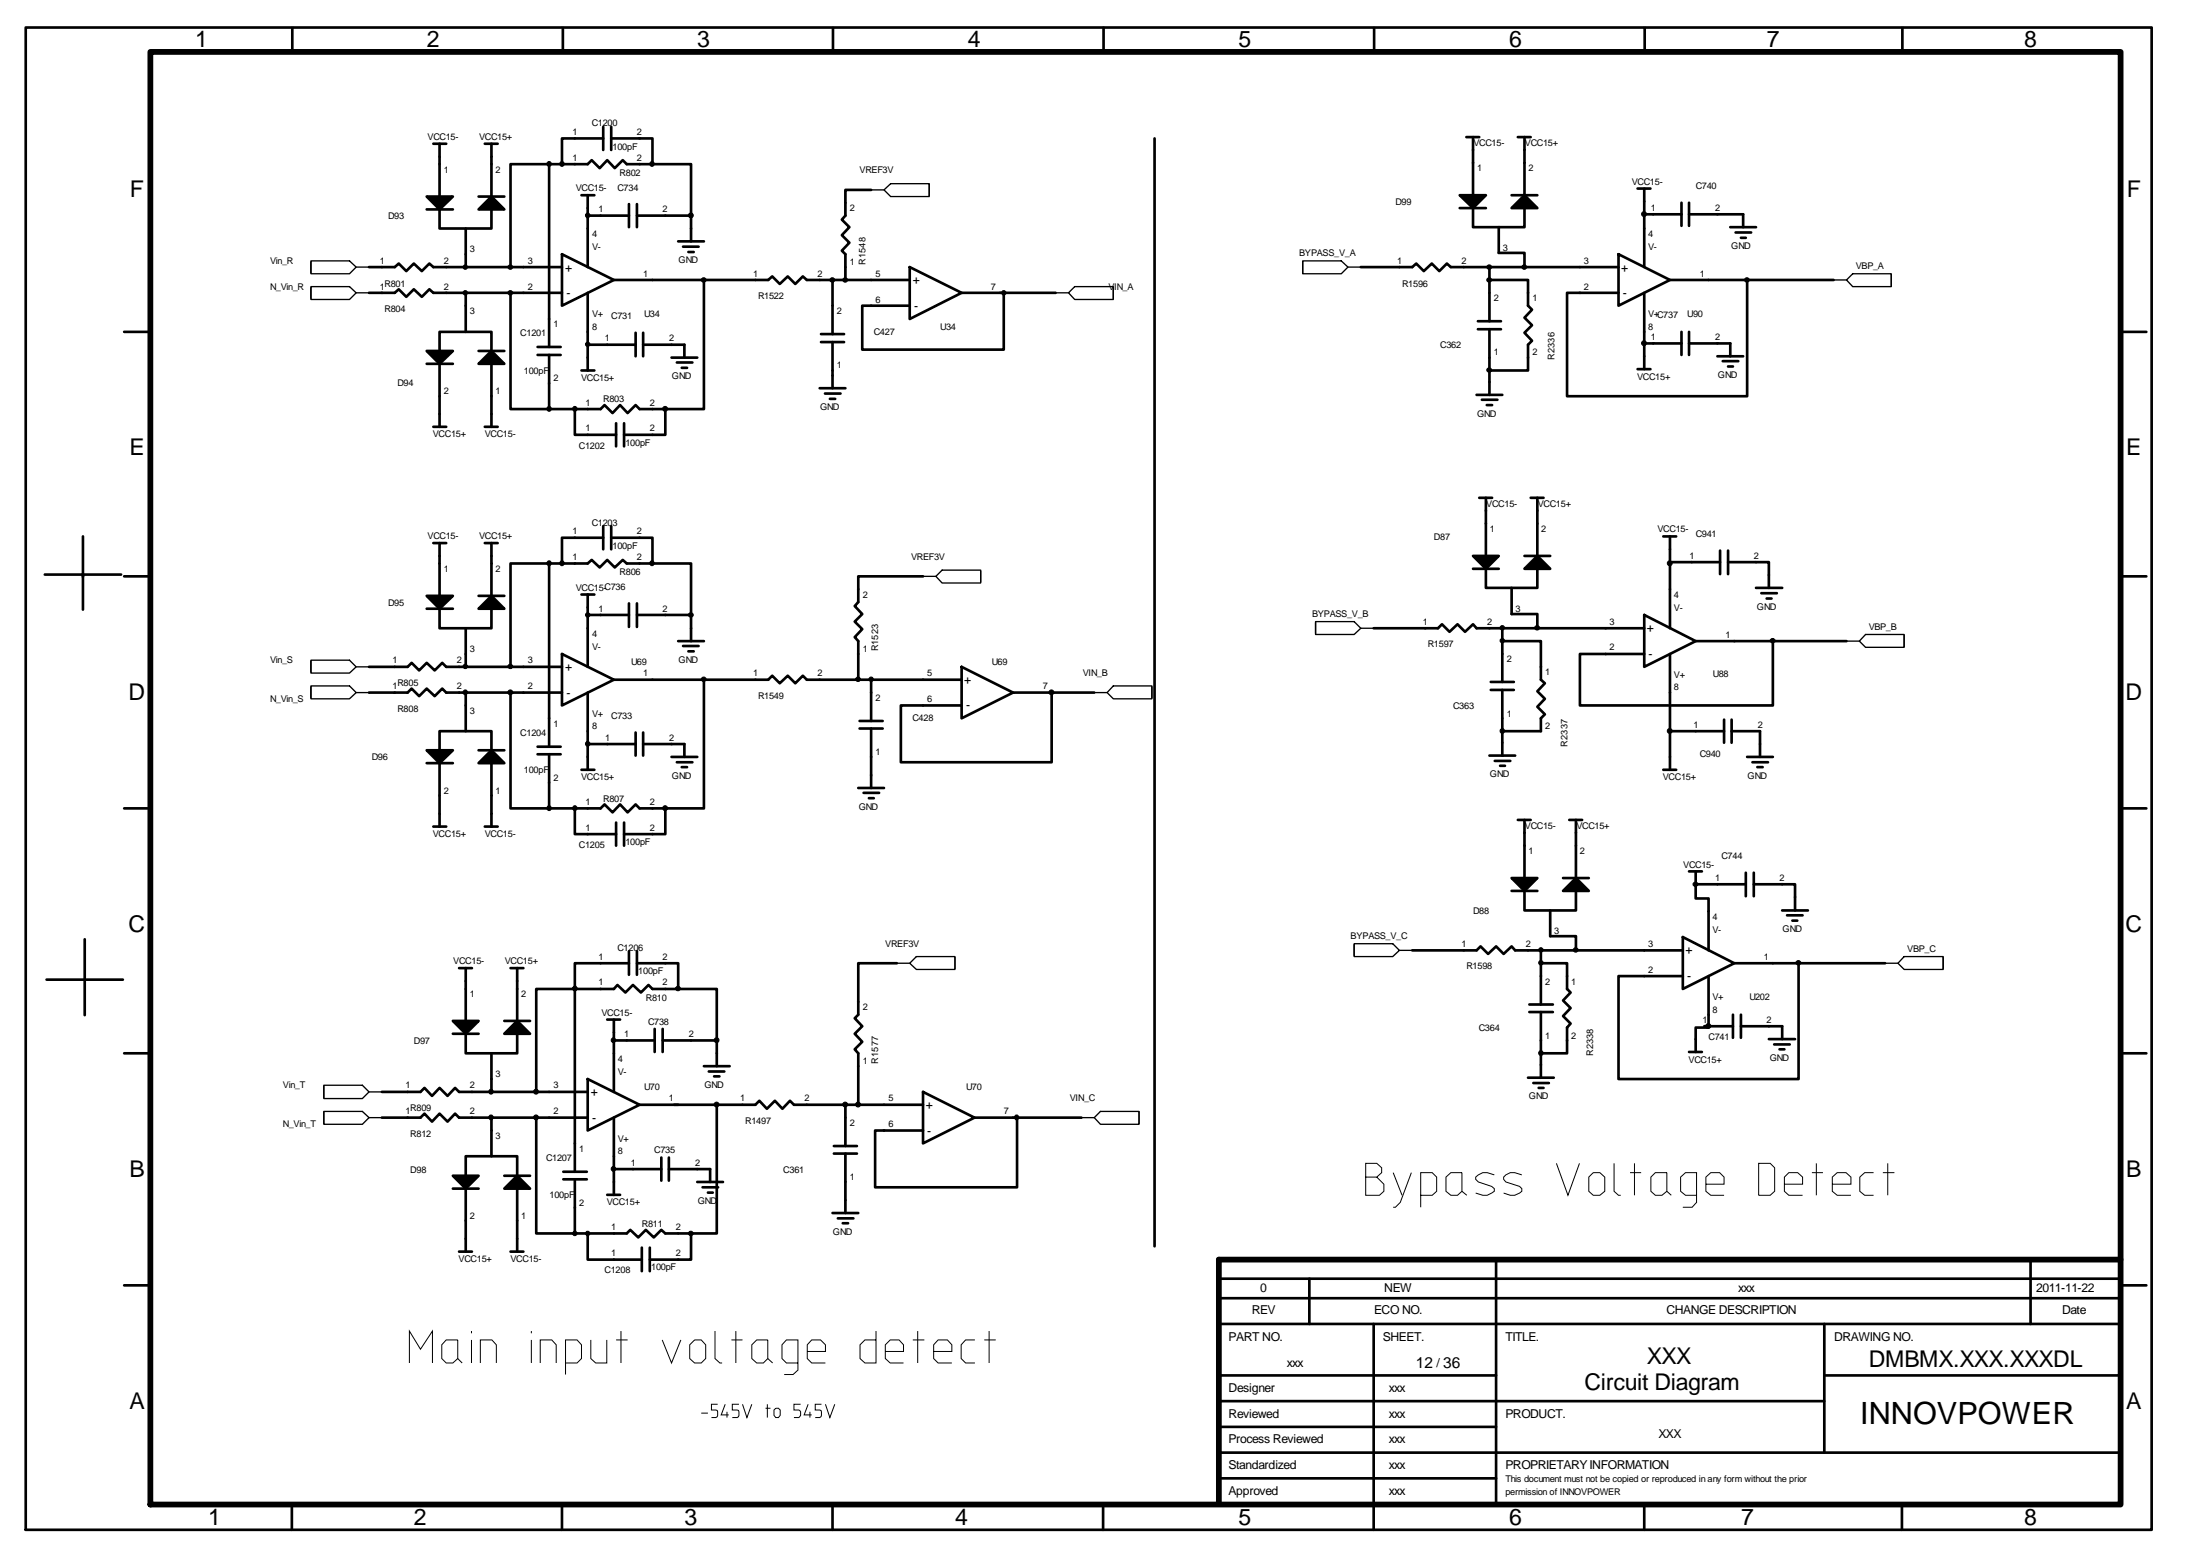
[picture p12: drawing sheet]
<svg xmlns="http://www.w3.org/2000/svg" width="420mm" height="297mm" viewBox="0 0 420 297" stroke-linecap="round" stroke-linejoin="round" font-family="sans-serif">
<g fill="none" stroke="#000" stroke-width=".51">
<path d="M4.9 5.2h405.8v286.7h-405.8zM55.8 5.3v4.4M107.4 5.3v4.4M159 5.3v4.4M210.7 5.3v4.4M262.3 5.3v4.4M313.9 5.3v4.4M363.1 5.3v4.4M81.4 40h5M82.7 27.4h2.5M83.9 40v3.6h9.9v-3.6M83.9 27.4v10.1"/>
<path d="M91.4 37.5h4.9M92.5 27.4h2.5M93.8 27.4v10.1M104.8 31.3v34.9M111 37.3h2.5M112.2 37.3v13.7M115.1 26.4h-7.8v4.9M115.1 24.2v4.4M116.7 26.4h7.8v4.9M116.7 24.2v4.4M120.1 38.9v4.4M121.6 38.9v4.4"/>
<path d="M166.3 36.2h-4.9v4.9l-.7 .8 1.4 1.4-1.4 1.6 1.4 1.4-1.4 1.5 .7 .7v4.9M220.4 26.4v211.4M278.6 39.7h5M279.9 26.2h2.5M281.2 39.7v3.6h9.8v-3.6M281.2 26.2v11.1M288.5 37.3h5M289.7 26.2h2.5M291 26.2v11.1M312.6 36h2.4M313.9 36v15M321 38.7v4.4"/>
<path d="M322.4 38.7v4.4M70.4 51h5l.7-.7 1.5 1.4 1.4-1.4 1.5 1.4 1.5-1.4 .7 .7h24.6M70.4 55.9h5l.7-.7 1.5 1.4 1.4-1.4 1.5 1.4 1.5-1.4 .7 .7h24.6M88.9 43.6v7.4M88.9 55.9v7.4M107.3 48.5l9.9 4.9-9.9 4.9zM112.2 55.9v14.8M112.2 41.1h7.9M117.2 53.4h29.4l.8-.7 1.4 1.5 1.6-1.5 1.4 1.5 1.4-1.5 .8 .7h4.9v10.4M121.6 41.1h10.3M129.5 46.1h4.9M130.4 47.1h2.9"/>
<path d="M131.4 48.1h1M131.9 46.1v-14.8h-12.3l-.7-.7-1.6 1.5-1.4-1.5-1.4 1.5-1.6-1.5-.7 .7h-14.7v19.7M134.4 53.4v24.7h-12.3l-.8-.8-1.5 1.5-1.4-1.5-1.5 1.5-1.5-1.5-.8 .8h-17.1v-22.2M158.9 53.4h14.8M173.7 51l9.9 4.9-9.9 5zM183.6 55.9h17.9M191.6 55.9v10.8h-27v-8.4h9.1M259.8 51h9.8l.7-.7 1.5 1.4 1.5-1.4 1.4 1.4 1.5-1.4 .7 .7h32M284.3 53.4h7.4v4.9l.7 .8-1.4 1.5 1.4 1.5-1.4 1.4 1.4 1.5-.7 .8v4.9h-7.4M284.3 51v10.3M286.1 43.3v5h4.9v2.7M308.9 48.5l9.9 4.9-9.9 4.9z"/>
<path d="M313.9 40.9h7.1M313.9 55.9v14.5M318.8 53.4h31.2M322.4 40.9h10.3v2.4M330.3 43.3h4.9M331.3 44.4h3M332.3 45.4h.9M333.5 53.4v22.2h-34.4v-19.7h9.8M23.7 63.3h4.9M81.4 69.4h5M83.9 67v-3.7h9.9v3.7M83.9 69.4v12"/>
<path d="M91.4 67h4.9M93.8 69.4v12M102.6 66.2h4.4M102.6 67.7h4.4M104.8 67.7v10.4M109.7 78.1v4.9h7.9M111 70.7h2.5M112.2 65.8h9.1M121.3 63.5v4.5M122.8 65.8h7.8v2.4M122.8 63.5v4.5M127 78.1v4.9h-7.9"/>
<path d="M128.2 68.2h4.9M129.2 69.2h3M130.1 70.2h1M156.5 74.1h4.9M156.7 65.3h4.4M156.7 63.8h4.4M157.5 75.1h2.9M158.4 76.1h1M158.9 65.3v8.8M281.9 75.4h4.9M282.1 62.8h4.4M282.1 61.3h4.4"/>
<path d="M282.9 76.3h2.9M283.8 77.3h1M284.3 62.8v12.6M312.6 70.4h2.4M313.9 65.5h7.1M321 63.3v4.4M322.4 65.5h7.9v2.5M322.4 63.3v4.4M327.8 68h4.9M328.8 68.9h3M329.9 69.9h.9M404.8 63.3h4.9"/>
<path d="M82.7 81.4h2.5M92.5 81.4h2.5M117.6 80.8v4.4M119.1 80.8v4.4M282.4 95h2.4M283.6 95v11.1M292.2 95h2.4M293.5 95v11.1M8.6 109.6h14.5M15.8 102.4v13.9M23.7 110h4.9M81.4 116.2h5"/>
<path d="M82.7 103.6h2.5M83.9 116.2v3.7h9.9v-3.7M83.9 103.6v10.1M88.9 119.9v7.4M91.4 113.7h4.9M92.5 103.6h2.5M93.8 103.6v10.1M104.8 107.5v35M111 113.5h2.5M112.2 113.5v13.8M112.2 117.3h7.9M115.1 102.6h-7.8v4.9"/>
<path d="M115.1 100.4v4.4M116.7 102.6h7.8v4.9M116.7 100.4v4.4M120.1 115.1v4.5M121.6 117.3h10.3M121.6 115.1v4.5M176.2 110h-12.4v4.9l-.6 .8 1.4 1.5-1.4 1.4 1.4 1.5-1.4 1.5 .6 .7v7.4M262.2 119.9h12.3l.8-.8 1.4 1.5 1.5-1.5 1.5 1.5 1.5-1.5 .7 .8h32M281.2 108.5h4.9M283.6 108.5v3.7h9.9v-3.7M286.8 119.9v10.2M288.5 112.2v5h5v2.7"/>
<path d="M291 106.1h4.9M313.9 117.3l9.8 5-9.8 5zM317.5 102.4h2.5M318.8 102.4v5.1M328.3 107.3h-9.5v12.6M328.3 105.1v4.5M329.9 107.3h7.8v4.9M329.9 105.1v4.5M335.2 112.2h5M336.2 113.2h3M337.2 114.2h1M404.8 110h4.9"/>
<path d="M70.4 127.3h7.4l.8-.8 1.4 1.4 1.4-1.4 1.6 1.4 1.4-1.4 .8 .8h22.1M70.4 132.2h7.4l.8-.8 1.4 1.4 1.4-1.4 1.6 1.4 1.4-1.4 .8 .8h22.1M88.9 132.2v7.3M107.3 124.8l9.9 4.9-9.9 4.9zM112.2 132.2v14.7M117.2 129.7h29.4l.8-.8 1.4 1.5 1.6-1.5 1.4 1.5 1.4-1.5 .8 .8h29.6M121.3 139.8v4.4M122.8 139.8v4.4M129.5 122.3h4.9M130.4 123.3h2.9M131.4 124.3h1M131.9 122.3v-14.8h-12.3l-.7-.7-1.6 1.5-1.4-1.5-1.4 1.5-1.6-1.5-.7 .7h-14.7v19.8"/>
<path d="M134.4 129.7v24.6h-12.3l-.8-.8-1.5 1.5-1.4-1.5-1.5 1.5-1.5-1.5-.8 .8h-17.1v-22.1M164.1 139h4.4M164.1 137.6h4.4M166.3 129.7v7.9M166.3 139v11.4M183.6 127.3l9.8 4.9-9.8 4.9zM193.4 132.2h15.5M200.7 132.2v13.3h-28.7v-10.9h11.6M284.6 131.7h4.4M284.6 130.1h4.4M286.8 122.3h7.3v7.4l.8 .7-1.4 1.5 1.4 1.4-1.4 1.6 1.4 1.4-.8 .8v2.4h-7.3M286.8 131.7v12.5"/>
<path d="M318.8 139.5h10.3M318.8 124.8v22.1M323.7 122.3h28.8M329.1 137.3v4.4M330.5 139.5h5.5v4.9M330.5 137.3v4.4M338.4 122.3v12.3h-36.8v-9.8h12.3M23.7 154.3h4.9M81.4 145.6h5M82.7 157.7h2.5M83.9 143.2v-3.7h9.9v3.7M83.9 145.6v12.1"/>
<path d="M91.4 143.2h4.9M92.5 157.7h2.5M93.8 145.6v12.1M102.6 142.5h4.4M102.6 143.9h4.4M104.8 143.9v10.4M109.7 154.3v4.9h7.9M111 146.9h2.5M112.2 142h9.1M117.6 157v4.4M119.1 157v4.4M122.8 142h7.8v2.4"/>
<path d="M127 154.3v4.9h-7.9M128.2 144.4h4.9M129.2 145.5h3M130.1 146.4h1M163.8 150.4h4.9M164.8 151.3h3M165.9 152.3h.9M284.3 144.2h4.9M285.3 145.2h3M286.3 146.1h1M289.7 156.5h2.5M291 156.5v11.1"/>
<path d="M299.6 156.5h2.4M300.8 156.5v11.1M317.5 146.9h2.5M333.5 144.4h4.9M334.5 145.5h3M335.4 146.4h1.1M404.8 154.3h4.9M16.2 179.2v14.5M288.5 170h5M291 170v3.7h9.8v-3.7M295.9 173.7v4.9h4.9v2.8M298.4 167.6h4.9"/>
<path d="M321.2 178.8l9.8 5-9.8 4.9zM322.4 166.3h2.5M323.7 168.7v2.7h2.4v10M323.7 168.7h9.5M323.7 166.3v2.4M333.2 166.5v4.5M334.8 168.7h7.8v5M334.8 166.5v4.5M340.2 173.7h4.9M341.1 174.7h3M342.1 175.7h1M8.9 186.9h14.6"/>
<path d="M86.4 197.3h5M87.6 184.7h2.5M88.9 197.3v3.7h9.8v-3.7M88.9 184.7v10.1M96.3 194.8h4.9M97.5 184.7h2.4M98.7 184.7v10.1M115.9 194.6h2.5M117.2 198.5h7.8M117.2 194.6v13.8M120.1 183.8h-10.4v39.8M120.1 181.5v4.5"/>
<path d="M121.6 183.8h7.9v4.9M121.6 181.5v4.5M125 196.3v4.4M126.5 198.5h10.3M126.5 196.3v4.4M171.2 183.8h-7.4v9.8l-.6 .7 1.4 1.5-1.4 1.5 1.4 1.5-1.4 1.4 .6 .8v9.8M269.6 181.4h12.3l.7-.8 1.5 1.4 1.5-1.4 1.4 1.4 1.5-1.4 .7 .8h32M291.9 193.1h4.5M291.9 191.7h4.5M294.1 183.8h5v4.9l.7 .7-1.4 1.5 1.4 1.5-1.4 1.5 1.4 1.4-.7 .8v4.9h-5M294.1 181.4v10.3M294.1 193.1v12.6"/>
<path d="M325.4 195.8h5.4M326.1 186.3v9.8h-2.4v4.6M330.8 193.6v4.4M331 183.8h28.8M332.3 195.8h7.9v2.5M332.3 193.6v4.4M337.7 198.3h4.9M338.7 199.3h2.9M343.3 183.8v22.1h-34.4v-19.6h12.3M23.7 201h4.9M72.9 208.4h7.4l.7-.8 1.5 1.5 1.4-1.5 1.5 1.5 1.5-1.5 .7 .8h24.6M72.9 213.3h7.4l.7-.8 1.5 1.5 1.4-1.5 1.5 1.5 1.5-1.5 .7 .8h24.6"/>
<path d="M93.8 201v7.4M93.8 213.3v7.3M112.2 205.9l9.9 4.9-9.9 4.9zM117.2 213.3v14.7M122.1 210.8h22.1l.7-.7 1.5 1.5 1.5-1.5 1.5 1.5 1.4-1.5 .8 .7h24.6M134.4 203.5h4.9M135.3 204.5h3M136.3 205.4h1M136.8 210.8v24.6h-9.8l-.8-.7-1.4 1.4-1.5-1.4-1.5 1.4-1.5-1.4-.7 .7h-17.2v-22.1M136.8 203.5v-14.8h-12.3l-.7-.7-1.5 1.4-1.5-1.4-1.4 1.4-1.5-1.4-.7 .7h-14.8v19.7M159.2 218.7h4.4M161.4 210.8v7.9"/>
<path d="M176.2 208.4l9.8 4.9-9.8 4.9zM186 213.3h20.4M194.1 213.3v13.3h-27.1v-10.9h9.2M291.7 205.7h4.9M292.7 206.7h3M293.7 207.6h.9M322.4 200.7h2.5M339.7 200.2h.9M404.8 201h4.9M86.4 226.8h5M87.6 238.8h2.5M88.9 224.4v-3.8h9.8v3.8"/>
<path d="M88.9 226.8v12M96.3 224.4h4.9M97.5 238.8h2.4M98.7 226.8v12M107.5 223.6h4.5M107.5 225h4.5M109.7 225v10.4M112.2 235.4v5h10.3M115.9 228h2.5M117.2 223.1h9M122.5 238.1v4.5M124 238.1v4.5"/>
<path d="M126.2 220.9v4.4M127.7 223.1h7.9v2.5M127.7 220.9v4.4M131.9 235.4v5h-7.9M133.1 225.6h4.9M134.1 226.6h3M135.1 227.6h1M158.9 231.5h4.9M159.2 220.1h4.4M159.9 232.5h3M160.9 233.4h1M161.4 220.1v11.4"/>
<path d="M23.7 245.3h4.9M232.7 252.6h172.1M232.7 247.7h172.1M232.7 244h172.1M249.9 244v8.6M262.2 252.6v39.3M285.6 240.4v46.6M348.2 252.6v24.6M387.6 240.4v12.2M404.8 245.3h4.9M232.7 277.2h172.1M232.7 262.5h52.9"/>
<path d="M232.7 267.4h115.5M232.7 272.3h52.9M348.2 262.5h56.6M55.7 287v4.9M107.3 287v4.9M158.9 287v4.9M210.6 287v4.9M232.7 282.1h52.9M313.9 287v4.9M363.1 287v4.9"/>
</g>
<g fill="#000" stroke="#000" stroke-width=".19">
<circle cx="104.8" cy="31.3" r=".45"/>
<circle cx="107.3" cy="31.3" r=".45"/>
<circle cx="124.4" cy="31.3" r=".45"/>
<circle cx="88.8" cy="55.9" r=".42"/>
<circle cx="88.8" cy="51" r=".42"/>
<circle cx="97.4" cy="55.9" r=".45"/>
<circle cx="97.4" cy="51" r=".45"/>
<circle cx="112.2" cy="41.1" r=".45"/>
<circle cx="131.9" cy="41.1" r=".47"/>
<circle cx="134.3" cy="53.4" r=".45"/>
<circle cx="158.9" cy="53.4" r=".45"/>
<circle cx="161.4" cy="53.4" r=".45"/>
<circle cx="191.6" cy="55.9" r=".42"/>
<circle cx="284.3" cy="51" r=".45"/>
<circle cx="284.3" cy="53.4" r=".45"/>
<circle cx="291" cy="51" r=".45"/>
<circle cx="313.8" cy="40.9" r=".47"/>
<circle cx="333.5" cy="53.4" r=".45"/>
<circle cx="104.8" cy="78" r=".45"/>
<circle cx="109.7" cy="78" r=".45"/>
<circle cx="112.2" cy="65.7" r=".42"/>
<circle cx="127" cy="78" r=".47"/>
<circle cx="284.3" cy="70.6" r=".45"/>
<circle cx="313.8" cy="65.5" r=".47"/>
<circle cx="104.8" cy="107.5" r=".45"/>
<circle cx="107.3" cy="107.5" r=".45"/>
<circle cx="112.2" cy="117.3" r=".42"/>
<circle cx="124.4" cy="107.5" r=".45"/>
<circle cx="131.9" cy="117.3" r=".45"/>
<circle cx="286.8" cy="119.8" r=".42"/>
<circle cx="293.4" cy="119.8" r=".45"/>
<circle cx="318.7" cy="107.5" r=".47"/>
<circle cx="88.8" cy="132.1" r=".45"/>
<circle cx="88.8" cy="127.2" r=".42"/>
<circle cx="97.4" cy="132.1" r=".47"/>
<circle cx="97.4" cy="127.2" r=".45"/>
<circle cx="134.3" cy="129.6" r=".45"/>
<circle cx="163.8" cy="129.6" r=".45"/>
<circle cx="166.3" cy="129.6" r=".42"/>
<circle cx="200.7" cy="132.1" r=".47"/>
<circle cx="286.7" cy="139.5" r=".45"/>
<circle cx="286.8" cy="122.3" r=".42"/>
<circle cx="318.7" cy="139.5" r=".47"/>
<circle cx="338.4" cy="122.3" r=".45"/>
<circle cx="104.8" cy="154.2" r=".45"/>
<circle cx="109.7" cy="154.2" r=".45"/>
<circle cx="112.2" cy="141.9" r=".45"/>
<circle cx="127" cy="154.2" r=".47"/>
<circle cx="323.7" cy="168.7" r=".45"/>
<circle cx="109.7" cy="188.6" r=".42"/>
<circle cx="117.1" cy="198.5" r=".45"/>
<circle cx="129.4" cy="188.6" r=".45"/>
<circle cx="136.8" cy="198.5" r=".47"/>
<circle cx="294.1" cy="181.3" r=".42"/>
<circle cx="294.1" cy="183.7" r=".42"/>
<circle cx="300.8" cy="181.3" r=".45"/>
<circle cx="326.1" cy="195.8" r=".47"/>
<circle cx="343.3" cy="183.7" r=".45"/>
<circle cx="93.7" cy="208.3" r=".45"/>
<circle cx="93.7" cy="213.2" r=".45"/>
<circle cx="102.3" cy="208.3" r=".47"/>
<circle cx="102.3" cy="213.2" r=".47"/>
<circle cx="136.8" cy="210.8" r=".47"/>
<circle cx="161.3" cy="210.8" r=".47"/>
<circle cx="163.8" cy="210.8" r=".47"/>
<circle cx="194" cy="213.2" r=".45"/>
<circle cx="294.1" cy="201" r=".45"/>
<circle cx="109.7" cy="235.4" r=".42"/>
<circle cx="112.2" cy="235.4" r=".42"/>
<circle cx="117.1" cy="223.1" r=".45"/>
<circle cx="131.9" cy="235.4" r=".45"/>
</g>
<g fill="none" stroke="#000" stroke-width=".25">
<path d="M166.3 36.2h2.4M168.7 36.2l1.3-1.1h7.4v2.4h-7.4zM177.4 35.1v2.2M59.4 54.7h7.3l1.3 1.2-1.3 1.2h-7.3zM59.4 49.8h7.3l1.3 1.2-1.3 1.2h-7.3zM59.4 50v2.1M59.4 54.9v2.1M68 55.9h2.4M68 51h2.4M201.5 55.9h2.5M205.1 54.7h7.4v2.4h-7.4l-1.1-1.2zM212.5 54.9v2.1"/>
<path d="M248.7 49.8h7.3l1.3 1.2-1.3 1.2h-7.3zM248.7 50v2.1M257.3 51h2.5M350 53.4h2.5M353.7 52.2h7.3v2.5h-7.3l-1.2-1.3zM361 52.4v2.1M176.2 110h2.4M179.8 108.8h7.4v2.5h-7.4l-1.2-1.3zM187.2 109v2.1M251.1 118.6h7.4l1.3 1.3-1.3 1.2h-7.4zM251.1 118.8v2.1M259.8 119.9h2.4"/>
<path d="M59.4 130.9h7.3l1.3 1.3-1.3 1.1h-7.3zM59.4 126h7.3l1.3 1.3-1.3 1.1h-7.3zM59.4 126.2v2.1M59.4 131.1v2.1M68 132.2h2.4M68 127.3h2.4M208.9 132.2h2.4M212.5 130.9h7.4v2.4h-7.4l-1.2-1.1zM219.9 131.1v2.1M352.5 122.3h2.4M356.1 121.1h7.4v2.4h-7.4l-1.2-1.2zM363.5 121.2v2.2"/>
<path d="M171.2 183.8h2.5M174.9 182.5h7.4v2.5h-7.4l-1.2-1.2zM182.3 182.7v2.1M258.5 180.1h7.4l1.2 1.3-1.2 1.1h-7.4zM258.5 180.3v2.1M267.1 181.4h2.5M359.8 183.8h2.5M363.5 182.5h7.4v2.5h-7.4l-1.2-1.2zM370.9 182.7v2.1M61.8 212.1h7.4l1.2 1.2-1.2 1.2h-7.4zM61.8 207.1h7.4l1.2 1.3-1.2 1.2h-7.4zM61.8 207.3v2.2"/>
<path d="M61.8 212.2v2.2M70.4 213.3h2.5M70.4 208.4h2.5M206.4 213.3h2.5M208.9 213.3l1.2-1.2h7.3v2.4h-7.3zM217.4 212.2v2.2"/>
</g>
<g fill="#000" stroke="#000" stroke-width=".51">
<path d="M81.4 37.5h5l-2.5 2.5zM93.8 37.5l2.5 2.5h-4.9zM278.6 37.3h5l-2.4 2.4zM291 37.3l2.5 2.4h-5zM81.4 67h5l-2.5 2.4zM91.4 69.4l2.4-2.4 2.5 2.4zM81.4 113.7h5l-2.5 2.5zM93.8 113.7l2.5 2.5h-4.9zM281.2 106.1h4.9l-2.5 2.4zM293.5 106.1l2.4 2.4h-4.9zM81.4 143.2h5l-2.5 2.4zM91.4 145.6l2.4-2.4 2.5 2.4z"/>
<path d="M288.5 167.6h5l-2.5 2.4zM300.8 167.6l2.5 2.4h-4.9zM86.4 194.8h5l-2.5 2.5zM98.7 194.8l2.5 2.5h-4.9zM86.4 224.4h5l-2.5 2.4zM98.7 224.4l2.5 2.4h-4.9z"/>
</g>
<path d="M28.7 9.9h376.1v277.2h-376.1zM404.8 240.4h-172.1v46.6" fill="none" stroke="#000" stroke-width="1.1"/>
<g fill="none" stroke="#000" stroke-width=".19">
<path d="M260.7 224.6h2.1l.9-.8v-1l-.9-.8h-2.1v6.1h2.6l.9-.8v-1.3l-1.4-1.4M265.9 223.8l1.7 4.3M269.4 223.8l-2.1 5.6-.9 1h-.5M271.2 228.1h2.2l.8-.8v-2.7l-.8-.8h-2.2v6.6M276 224.6l.9-.8h2.2v3.5l-.9 .8h-1.3l-.9-.8zM279.1 227.3l.9 .8M285.2 224.2a2.63 2.63 0 0 0-3.5 .4v.4l.5 .6 2.5 .8 .5 .4v.5a2.76 2.76 0 0 1-3.5 .4M290.5 224.2a2.49 2.49 0 0 0-3.5 .4v.4l.4 .6 2.7 .8 .4 .4v.5a2.68 2.68 0 0 1-3.5 .4M297.1 222l2.2 6.1 2.2-6.1M303.3 224.6l.8-.8h1.3l.9 .8v2.7l-.9 .8h-1.3l-.8-.8zM308.1 222v5.3l.8 .8h.5M311.1 223.8h2.2"/>
<path d="M312 222v6.1M316 223.8h2.2v3.5l-1 .8h-1.2l-.9-.8v-2.7zM318.2 227.3l.8 .8M323.8 228.1h-2.1l-.9-.8v-2.7l.9-.8h2.1v5.6l-.8 1h-1.8M325.6 226h3.5v-1.4l-.8-.8h-1.7l-1 .8v2.7l1 .8h2.5M335.7 222h2.2l.9 .8v4.5l-.9 .8h-2.2zM340.6 226h3.5v-1.4l-.9-.8h-1.7l-.9 .8v2.7l.9 .8h2.6M345.9 223.8h2.1M346.7 222v6.1M349.8 226h3.5v-1.4l-.9-.8h-1.7l-.9 .8v2.7l.9 .8h2.6M357.6 223.8h-1.7l-.9 .8v2.7l.9 .8h1.7M359.4 223.8h2.2"/>
<path d="M360.3 222v6.1M85.2 255.7h2.2v3.5l-1 .9h-1.2l-.9-.9v-2.6zM87.4 259.2l.8 .9M90 254v.4M90 255.7v4.4M101.4 254v.4M101.4 255.7v4.4M112.8 255.7v3.5l.9 .9h2.1v-4.4M117.6 255.7h2.2M118.5 254v6.1M126.4 255.7l1.8 4.4 1.8-4.4M132.6 255.7h1.3l.8 .9v2.6l-.8 .9h-1.3l-.9-.9v-2.6z"/>
<path d="M136.5 254v5.2l.9 .9h.4M139.6 255.7h2.1M140.5 254v6.1M143.5 256.6l.9-.9h2.2v3.5l-.9 .9h-1.3l-.9-.9zM146.6 259.2l.9 .9M154.1 257.9h3.5v-1.3l-1-.9h-1.7l-.8 .9v2.6l.8 .9h2.7M167.2 254v6.1h-2.1l-.9-.9v-2.6l.9-.9h2.1M169 257.9h3.5v-1.3l-.9-.9h-1.7l-.9 .9v2.6l.9 .9h2.6M174.2 255.7h2.2M175.2 254v6.1M178.2 257.9h3.5v-1.3l-.9-.9h-1.7l-.9 .9v2.6l.9 .9h2.6M186.1 255.7h-1.8l-.8 .9v2.6l.8 .9h1.8"/>
<path d="M187.9 255.7h2.2M188.8 254v6.1M78.1 260.1v-6.1l2.2 3.5 2.2-3.5v6.1M91.7 260.1v-4.4h2.2l.8 .9v3.5M103.1 260.1v-4.4h2.2l.9 .9v3.5M107.9 260.1h2.3l.8-.9v-2.6l-.8-.9h-2.3v6.6M133.9 269.7h1.2M137 268h-1.2v1.1h.9l.2 .1 .1 .2-.1 .9-.2 .2h-.9M138.4 268l-.7 2h1.4M138.8 269.4v1.1M141.1 268h-1.3v1.1h.9l.3 .1 .1 .2-.1 .9-.3 .2h-.9M141.7 268l.9 2.5 .9-2.5"/>
<path d="M146.1 268.7h1M146.5 268v2.5M147.7 269.1l.4-.4h.5l.3 .4v1l-.3 .4h-.5l-.4-.4zM152.3 260.1h-2.2l-.8-.9v-2.6l.8-.9h2.2v5.8l-.9 .8h-1.7M152.8 268h-1.2v1.1h.9l.3 .3v.7l-.3 .4h-.9M154.3 268l-.8 2h1.4M154.6 269.4v1.1M156.8 268h-1.2v1.1h.9l.2 .1 .1 .2-.1 .9-.2 .2h-.9M157.6 268l.8 2.5 .9-2.5"/>
</g>
<text font-size="5.9" x="355.1" y="271.8">INNOVPOWER</text>
<g font-size="4.4">
<text x="37.3" y="8.9">1</text>
<text x="81.5" y="8.9">2</text>
<text x="133.1" y="8.9">3</text>
<text x="184.8" y="8.9">4</text>
<text x="236.4" y="8.9">5</text>
<text x="288" y="8.9">6</text>
<text x="337.2" y="8.9">7</text>
<text x="386.4" y="8.9">8</text>
<text x="24.8" y="37.7">F</text>
<text x="406" y="37.7">F</text>
<text x="24.7" y="86.9">E</text>
<text x="405.8" y="86.9">E</text>
<text x="24.6" y="133.6">D</text>
<text x="405.7" y="133.6">D</text>
<text x="24.6" y="177.9">C</text>
<text x="405.7" y="177.9">C</text>
<text x="24.7" y="224.6">B</text>
<text x="405.8" y="224.6">B</text>
<text x="314.4" y="260.3">XXX</text>
<text x="356.7" y="260.9">DMBMX.XXX.XXXDL</text>
<text x="24.7" y="268.8">A</text>
<text x="302.4" y="265.2">Circuit Diagram</text>
<text x="405.8" y="268.8">A</text>
<text x="39.7" y="291">1</text>
<text x="79" y="291">2</text>
<text x="130.7" y="291">3</text>
<text x="182.3" y="291">4</text>
<text x="236.4" y="291">5</text>
<text x="288.1" y="291">6</text>
<text x="332.3" y="291">7</text>
<text x="386.4" y="291">8</text>
</g>
<text font-size="2.9" x="270.3" y="261">12 36</text>
<g font-size="2.3">
<text x="107.9" y="51.8">+</text>
<text x="309.5" y="51.8">+</text>
<text x="108.1" y="56.7">-</text>
<text x="174.2" y="54.3">+</text>
<text x="174.5" y="59.2">-</text>
<text x="309.8" y="56.7">-</text>
<text x="314.4" y="120.7">+</text>
<text x="314.7" y="125.6">-</text>
<text x="107.9" y="128">+</text>
<text x="184.1" y="130.5">+</text>
<text x="108.1" y="132.9">-</text>
<text x="184.4" y="135.4">-</text>
<text x="321.7" y="182.1">+</text>
<text x="322.1" y="187">-</text>
<text x="112.8" y="209.1">+</text>
<text x="113" y="214">-</text>
<text x="176.7" y="211.6">+</text>
<text x="177" y="216.5">-</text>
<text x="238.9" y="250.8">REV</text>
<text x="240.5" y="246.5">0</text>
<text x="262.3" y="250.8">ECO NO.</text>
<text x="264.2" y="246.5">NEW</text>
<text x="318.1" y="250.8">CHANGE DESCRIPTION</text>
<text x="331.8" y="246.6">xxx</text>
<text x="388.7" y="246.5">2011-11-22</text>
<text x="393.6" y="250.8">Date</text>
<text x="234.5" y="255.9">PART NO.</text>
<text x="264" y="255.9">SHEET.</text>
<text x="287.4" y="255.9">TITLE.</text>
<text x="350.1" y="255.9">DRAWING NO.</text>
<text x="245.6" y="260.8">xxx</text>
<text x="274.2" y="260.8">/</text>
<text x="234.5" y="265.6">Designer</text>
<text x="265.1" y="265.6">xxx</text>
<text x="234.5" y="270.5">Reviewed</text>
<text x="234.5" y="275.4">Process Reviewed</text>
<text x="265.1" y="275.4">xxx</text>
<text x="265.1" y="270.5">xxx</text>
<text x="287.4" y="270.6">PRODUCT.</text>
<text x="316.6" y="274.3">XXX</text>
<text x="234.5" y="280.3">Standardized</text>
<text x="265.1" y="280.3">xxx</text>
<text x="287.4" y="280.4">PROPRIETARY INFORMATION</text>
<text x="234.5" y="285.2">Approved</text>
<text x="265.1" y="285.2">xxx</text>
</g>
<g font-size="1.8">
<text x="81.6" y="26.7">VCC15-</text>
<text x="91.4" y="26.7">VCC15+</text>
<text x="109.3" y="25.7">1</text>
<text x="112.9" y="24">C1200</text>
<text x="116.9" y="28.5">100pF</text>
<text x="121.6" y="25.7">2</text>
<text x="281.3" y="27.9">VCC15-</text>
<text x="291.1" y="27.9">VCC15+</text>
<text x="84.8" y="32.9">1</text>
<text x="94.6" y="32.9">2</text>
<text x="109.3" y="30.6">1</text>
<text x="118.3" y="33.5">R802</text>
<text x="121.6" y="30.6">2</text>
<text x="164.1" y="33.1">VREF3V</text>
<text x="281.9" y="32.7">1</text>
<text x="291.8" y="32.7">2</text>
<text x="311.5" y="35.2">VCC15-</text>
<text x="74.1" y="41.8">D93</text>
<text x="109.9" y="36.5">VCC15-</text>
<text x="114.2" y="40.5">1</text>
<text x="117.9" y="36.4">C734</text>
<text x="126.5" y="40.5">2</text>
<text x="162.2" y="40.3">2</text>
<text x="266.4" y="39.1">D99</text>
<text x="315.1" y="40.3">1</text>
<text x="323.7" y="36.2">C740</text>
<text x="327.4" y="40.3">2</text>
<text x="113" y="45.2">4</text>
<text x="113" y="47.7">V-</text>
<text x="286.9" y="47.9">3</text>
<text x="314.6" y="45.2">4</text>
<text x="314.6" y="47.7">V-</text>
<text x="330.5" y="47.6">GND</text>
<text x="51.6" y="50.4">Vin_R</text>
<text x="72.5" y="50.4">1</text>
<text x="84.8" y="50.4">2</text>
<text x="89.7" y="48.2">3</text>
<text x="100.8" y="50.4">3</text>
<text x="122.8" y="52.8">1</text>
<text x="129.5" y="50.2">GND</text>
<text x="143.8" y="52.8">1</text>
<text x="156" y="52.8">2</text>
<text x="162.2" y="50.6">1</text>
<text x="165.2" y="50.5" transform="rotate(-90 165.2 50.5)">R1548</text>
<text x="167.1" y="52.8">5</text>
<text x="248" y="48.9">BYPASS_V_A</text>
<text x="266.7" y="50.4">1</text>
<text x="279" y="50.4">2</text>
<text x="302.3" y="50.4">3</text>
<text x="324.4" y="52.8">1</text>
<text x="354.2" y="51.3">VBP_A</text>
<text x="51.6" y="55.3">N_Vin_R</text>
<text x="72.5" y="55.3">1</text>
<text x="73.4" y="54.7">R801</text>
<text x="73.4" y="59.6">R804</text>
<text x="84.8" y="55.3">2</text>
<text x="89.7" y="59.9">3</text>
<text x="100.8" y="55.3">2</text>
<text x="144.7" y="57.2">R1522</text>
<text x="159.8" y="59.9">2</text>
<text x="167.1" y="57.7">6</text>
<text x="189.1" y="55.3">7</text>
<text x="211.6" y="55.3">VIN_A</text>
<text x="267.6" y="54.7">R1596</text>
<text x="285.2" y="57.5">2</text>
<text x="292.5" y="57.5">1</text>
<text x="302.3" y="55.3">2</text>
<text x="99.3" y="64.2">C1201</text>
<text x="105.7" y="62.5">1</text>
<text x="113" y="62.9">8</text>
<text x="113" y="60.5">V+</text>
<text x="115.5" y="65.1">1</text>
<text x="116.7" y="61">C731</text>
<text x="122.9" y="60.4">U34</text>
<text x="127.8" y="65.1">2</text>
<text x="166.8" y="63.9">C427</text>
<text x="179.5" y="62.9">U34</text>
<text x="314.6" y="62.9">8</text>
<text x="314.6" y="60.5">V+C737</text>
<text x="315.1" y="64.9">1</text>
<text x="322.1" y="60.4">U90</text>
<text x="327.4" y="64.9">2</text>
<text x="100" y="71.3">100pF</text>
<text x="159.8" y="70.3">1</text>
<text x="274.9" y="66.4">C362</text>
<text x="285.2" y="67.8">1</text>
<text x="292.5" y="67.8">2</text>
<text x="296.8" y="68.7" transform="rotate(-90 296.8 68.7)">R2336</text>
<text x="75.9" y="73.7">D94</text>
<text x="84.8" y="75.3">2</text>
<text x="94.6" y="75.3">1</text>
<text x="105.7" y="72.7">2</text>
<text x="110.9" y="72.6">VCC15+</text>
<text x="111.8" y="77.4">1</text>
<text x="115.1" y="76.8">R803</text>
<text x="124" y="77.4">2</text>
<text x="128.3" y="72.4">GND</text>
<text x="312.5" y="72.5">VCC15+</text>
<text x="327.9" y="72.1">GND</text>
<text x="82.6" y="83.5">VCC15+</text>
<text x="92.5" y="83.5">VCC15-</text>
<text x="111.8" y="82.3">1</text>
<text x="124" y="82.3">2</text>
<text x="156.5" y="78.3">GND</text>
<text x="281.9" y="79.5">GND</text>
<text x="110.5" y="85.6">C1202</text>
<text x="119.4" y="85.1">100pF</text>
<text x="109.3" y="101.9">1</text>
<text x="112.9" y="100.3">C1203</text>
<text x="121.6" y="101.9">2</text>
<text x="283.7" y="96.7">VCC15-</text>
<text x="284.4" y="101.5">1</text>
<text x="293.5" y="96.7">VCC15+</text>
<text x="294.2" y="101.5">2</text>
<text x="316.4" y="101.6">VCC15-</text>
<text x="81.6" y="102.9">VCC15-</text>
<text x="91.4" y="102.9">VCC15+</text>
<text x="109.3" y="106.9">1</text>
<text x="116.9" y="104.7">100pF</text>
<text x="121.6" y="106.9">2</text>
<text x="173.9" y="106.9">VREF3V</text>
<text x="273.7" y="103">D87</text>
<text x="322.5" y="106.7">1</text>
<text x="323.7" y="102.5">C941</text>
<text x="334.8" y="106.7">2</text>
<text x="84.8" y="109.1">1</text>
<text x="94.6" y="109.1">2</text>
<text x="109.9" y="112.7">VCC15-C736</text>
<text x="118.3" y="109.6">R806</text>
<text x="74.1" y="115.6">D95</text>
<text x="114.2" y="116.8">1</text>
<text x="126.5" y="116.8">2</text>
<text x="164.7" y="114">2</text>
<text x="250.4" y="117.7">BYPASS_V_B</text>
<text x="271.6" y="119.2">1</text>
<text x="283.9" y="119.2">2</text>
<text x="289.3" y="116.8">3</text>
<text x="307.3" y="119.2">3</text>
<text x="319.5" y="114">4</text>
<text x="319.5" y="116.5">V-</text>
<text x="335.4" y="116.4">GND</text>
<text x="89.7" y="124.4">3</text>
<text x="113" y="121.5">4</text>
<text x="113" y="124">V-</text>
<text x="164.7" y="124.4">1</text>
<text x="167.6" y="124.3" transform="rotate(-90 167.6 124.3)">R1523</text>
<text x="272.5" y="123.5">R1597</text>
<text x="307.3" y="124.1">2</text>
<text x="329.4" y="121.7">1</text>
<text x="356.7" y="120.1">VBP_B</text>
<text x="51.6" y="126.6">Vin_S</text>
<text x="74.9" y="126.6">1</text>
<text x="74.9" y="131.5">1</text>
<text x="75.9" y="130.9">R805</text>
<text x="87.2" y="126.6">2</text>
<text x="87.2" y="131.5">2</text>
<text x="100.8" y="131.5">2</text>
<text x="100.8" y="126.6">3</text>
<text x="120.5" y="126.8">U69</text>
<text x="122.8" y="129">1</text>
<text x="129.5" y="126.5">GND</text>
<text x="143.8" y="129">1</text>
<text x="156" y="129">2</text>
<text x="177" y="129">5</text>
<text x="189.3" y="126.8">U69</text>
<text x="199.1" y="131.5">7</text>
<text x="206.7" y="129">VIN_B</text>
<text x="287.6" y="126.4">2</text>
<text x="295" y="128.9">1</text>
<text x="319.5" y="131.7">8</text>
<text x="319.5" y="129.3">V+</text>
<text x="327" y="129.3">U88</text>
<text x="51.6" y="133.9">N_Vin_S</text>
<text x="75.9" y="135.8">R808</text>
<text x="89.7" y="136.2">3</text>
<text x="113" y="136.7">V+</text>
<text x="116.7" y="137.2">C733</text>
<text x="144.7" y="133.3">R1549</text>
<text x="167.1" y="133.8">2</text>
<text x="174.2" y="137.7">C428</text>
<text x="177" y="133.9">6</text>
<text x="277.4" y="135.2">C363</text>
<text x="287.6" y="136.7">1</text>
<text x="99.3" y="140.5">C1204</text>
<text x="105.7" y="138.7">1</text>
<text x="113" y="139.2">8</text>
<text x="115.5" y="141.3">1</text>
<text x="127.8" y="141.3">2</text>
<text x="295" y="139.2">2</text>
<text x="299.2" y="142.5" transform="rotate(-90 299.2 142.5)">R2337</text>
<text x="323.3" y="138.9">1</text>
<text x="335.5" y="138.9">2</text>
<text x="71" y="145">D96</text>
<text x="100" y="147.5">100pF</text>
<text x="105.7" y="149">2</text>
<text x="110.9" y="148.9">VCC15+</text>
<text x="128.3" y="148.6">GND</text>
<text x="167.1" y="144.1">1</text>
<text x="284.4" y="148.3">GND</text>
<text x="317.4" y="148.9">VCC15+</text>
<text x="324.4" y="144.5">C940</text>
<text x="333.6" y="148.6">GND</text>
<text x="84.8" y="151.5">2</text>
<text x="94.6" y="151.5">1</text>
<text x="111.8" y="153.6">1</text>
<text x="115.1" y="153">R807</text>
<text x="124" y="153.6">2</text>
<text x="163.9" y="154.5">GND</text>
<text x="82.6" y="159.7">VCC15+</text>
<text x="92.5" y="159.7">VCC15-</text>
<text x="110.5" y="161.8">C1205</text>
<text x="111.8" y="158.5">1</text>
<text x="119.4" y="161.3">100pF</text>
<text x="124" y="158.5">2</text>
<text x="291.1" y="158.2">VCC15-</text>
<text x="300.9" y="158.2">VCC15+</text>
<text x="291.8" y="163">1</text>
<text x="301.6" y="163">2</text>
<text x="321.3" y="165.6">VCC15-</text>
<text x="328.6" y="164">C744</text>
<text x="327.4" y="168.1">1</text>
<text x="339.7" y="168.1">2</text>
<text x="257.8" y="179.2">BYPASS_V_C</text>
<text x="281.2" y="174.3">D88</text>
<text x="296.7" y="178.2">3</text>
<text x="326.9" y="175.5">4</text>
<text x="326.9" y="178">V-</text>
<text x="340.3" y="177.9">GND</text>
<text x="86.5" y="184">VCC15-</text>
<text x="96.3" y="184">VCC15+</text>
<text x="114.2" y="183.1">1</text>
<text x="117.9" y="181.4">C1206</text>
<text x="121.8" y="185.8">100pF</text>
<text x="126.5" y="183.1">2</text>
<text x="169" y="180.7">VREF3V</text>
<text x="279" y="180.7">1</text>
<text x="279.9" y="185">R1598</text>
<text x="291.3" y="180.7">2</text>
<text x="314.6" y="185.6">2</text>
<text x="314.6" y="180.7">3</text>
<text x="336.7" y="183.1">1</text>
<text x="364.1" y="181.6">VBP_C</text>
<text x="89.7" y="190.3">1</text>
<text x="99.5" y="190.3">2</text>
<text x="114.2" y="188">1</text>
<text x="123.3" y="191">R810</text>
<text x="126.5" y="188">2</text>
<text x="295" y="187.9">2</text>
<text x="299.9" y="187.9">1</text>
<text x="326.9" y="190.8">V+</text>
<text x="333.9" y="190.8">U202</text>
<text x="114.8" y="193.8">VCC15-</text>
<text x="119.1" y="197.9">1</text>
<text x="123.7" y="195.6">C738</text>
<text x="131.5" y="197.9">2</text>
<text x="164.7" y="192.8">2</text>
<text x="282.3" y="196.7">C364</text>
<text x="325" y="195.2">1</text>
<text x="326.9" y="193.3">8</text>
<text x="337.2" y="195.2">2</text>
<text x="79" y="199.1">D97</text>
<text x="117.9" y="202.6">4</text>
<text x="164.7" y="203.1">1</text>
<text x="167.6" y="202.9" transform="rotate(-90 167.6 202.9)">R1577</text>
<text x="295" y="198.2">1</text>
<text x="299.9" y="198.2">2</text>
<text x="304.1" y="201.5" transform="rotate(-90 304.1 201.5)">R2338</text>
<text x="322.3" y="202.8">VCC15+</text>
<text x="326.1" y="198.4">C741</text>
<text x="337.8" y="202.4">GND</text>
<text x="54" y="207.7">Vin_T</text>
<text x="77.4" y="207.7">1</text>
<text x="89.7" y="207.7">2</text>
<text x="94.6" y="205.6">3</text>
<text x="105.7" y="207.7">3</text>
<text x="117.9" y="205.1">V-</text>
<text x="122.9" y="208">U70</text>
<text x="134.4" y="207.6">GND</text>
<text x="184.4" y="208">U70</text>
<text x="291.8" y="209.8">GND</text>
<text x="54" y="215.1">N_Vin_T</text>
<text x="77.4" y="212.6">1</text>
<text x="78.3" y="212">R809</text>
<text x="89.7" y="212.6">2</text>
<text x="105.7" y="212.6">2</text>
<text x="127.7" y="210.1">1</text>
<text x="141.3" y="210.1">1</text>
<text x="142.2" y="214.5">R1497</text>
<text x="153.6" y="210.1">2</text>
<text x="162.2" y="214.9">2</text>
<text x="169.6" y="215.1">6</text>
<text x="169.6" y="210.1">5</text>
<text x="191.6" y="212.6">7</text>
<text x="204.2" y="210.1">VIN_C</text>
<text x="78.3" y="216.9">R812</text>
<text x="94.6" y="217.3">3</text>
<text x="104.2" y="221.6">C1207</text>
<text x="110.6" y="219.8">1</text>
<text x="117.9" y="220.3">8</text>
<text x="117.9" y="217.8">V+</text>
<text x="124.9" y="220">C735</text>
<text x="78.3" y="223.8">D98</text>
<text x="120.4" y="222.5">1</text>
<text x="132.7" y="222.5">2</text>
<text x="149.5" y="223.8">C361</text>
<text x="162.2" y="225.2">1</text>
<text x="89.7" y="232.6">2</text>
<text x="99.5" y="232.6">1</text>
<text x="104.9" y="228.7">100pF</text>
<text x="110.6" y="230.1">2</text>
<text x="115.8" y="230">VCC15+</text>
<text x="133.2" y="229.7">GND</text>
<text x="116.7" y="234.8">1</text>
<text x="116.7" y="239.7">1</text>
<text x="122.5" y="234.2">R811</text>
<text x="129" y="234.8">2</text>
<text x="129" y="239.7">2</text>
<text x="159" y="235.6">GND</text>
<text x="87.5" y="240.9">VCC15+</text>
<text x="97.5" y="240.9">VCC15-</text>
<text x="115.4" y="242.9">C1208</text>
<text x="124.3" y="242.4">100pF</text>
<text x="287.4" y="282.8">This document must not be copied or reproduced in any form without the prior</text>
<text x="287.4" y="285.2">permission of INNOVPOWER</text>
</g>
</svg>
